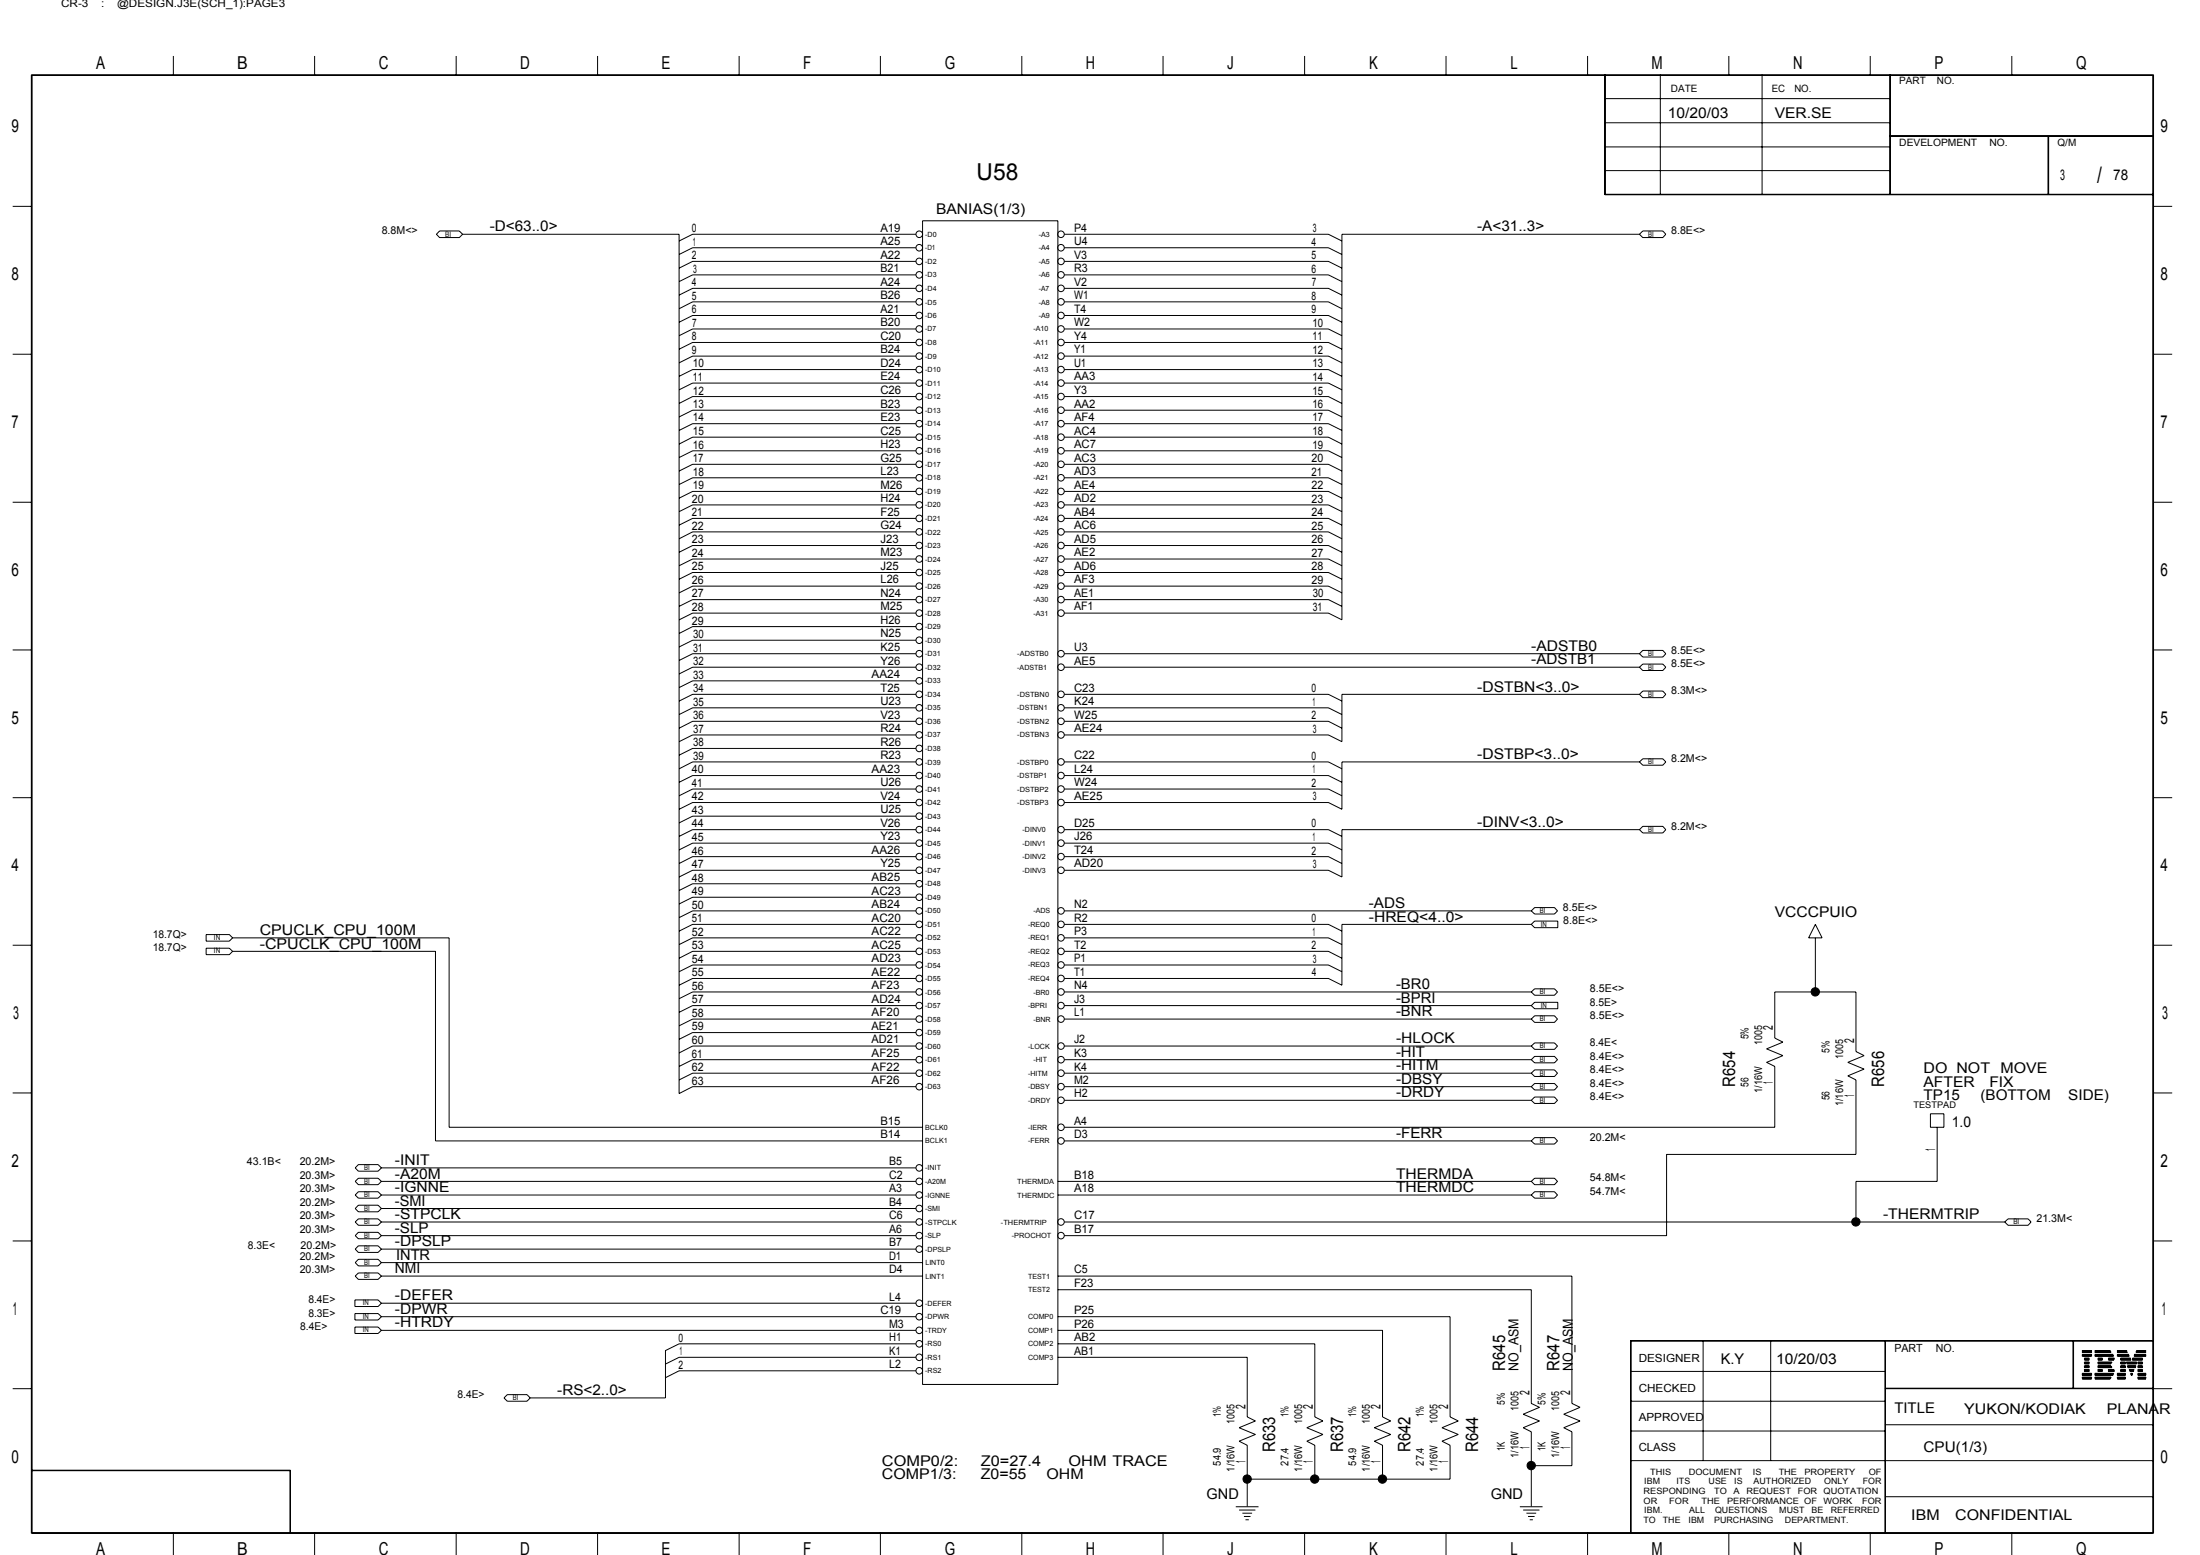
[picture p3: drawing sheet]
<svg xmlns="http://www.w3.org/2000/svg" width="297mm" height="210mm" viewBox="0 0 297 210" stroke-linecap="round" stroke-linejoin="round" font-family="sans-serif">
<g fill="none" stroke="#000" stroke-width=".14">
<path d="M4.2 10.1h286.6v196.9h-286.6zM4.3 10.2h286.4v196.7h-286.4zM23.4 7.6v2.5M42.5 7.6v2.5M61.6 7.6v2.5M80.7 7.6v2.5M99.8 7.6v2.5M118.9 7.6v2.5M138 7.6v2.5M157 7.6v2.5M176.1 7.6v2.5M195.2 7.6v2.5"/>
<path d="M214.4 7.6v2.5M216.7 10.1v16.2h74.1M216.7 19.8h38.5M216.7 16.6h38.5M216.7 13.3h38.5M216.7 10.1v16.2M224.2 10.1v16.2M233.4 7.6v2.5M237.9 10.1v16.2M252.5 7.6v2.5M255.2 10.1v16.2M255.2 18.4h35.6"/>
<path d="M255.2 18.3h35.6M271.6 7.6v2.5M276.5 18.4v7.9M276.6 18.4v7.9M1.7 27.9h2.5M59.3 31.2h2.7l.5 .4-.5 .5h-2.7l-.4-.5zM62.5 31.6h29.2v116l1.8-.9h30.2M123.7 38.9h-30.2l-1.8 .9M123.7 37.1h-30.2l-1.8 .9M123.7 35.3h-30.2l-1.8 .9M123.7 33.4h-30.2l-1.8 1M123.7 31.6h-30.2l-1.8 .9"/>
<path d="M124.6 29.8h18.2v157.1h-18.2zM143.7 38.9h35.7l1.8 .9M143.7 37.1h35.7l1.8 .9M143.7 35.3h35.7l1.8 .9M143.7 33.4h35.7l1.8 1M143.7 31.6h35.7l1.8 .9M216.7 26.2h74.1M216.7 23h38.5M221.4 31.6h-40.2v52.1l-1.8-.9h-35.7M221.8 31.2h2.7l.4 .4-.4 .5h-2.7l-.4-.5zM290.8 27.9h2.5M1.7 47.8h2.5"/>
<path d="M123.7 55.4h-30.2l-1.8 .9M123.7 53.5h-30.2l-1.8 1M123.7 51.7h-30.2l-1.8 .9M123.7 49.9h-30.2l-1.8 .9M123.7 48.1h-30.2l-1.8 .9M123.7 46.2h-30.2l-1.8 .9M123.7 42.6h-30.2l-1.8 .9M123.7 44.4h-30.2l-1.8 .9M123.7 40.7h-30.2l-1.8 1M123.7 59h-30.2l-1.8 .9M123.7 57.2h-30.2l-1.8 .9M143.7 55.4h35.7l1.8 .9"/>
<path d="M143.7 53.5h35.7l1.8 1M143.7 51.7h35.7l1.8 .9M143.7 49.9h35.7l1.8 .9M143.7 48.1h35.7l1.8 .9M143.7 46.2h35.7l1.8 .9M143.7 42.6h35.7l1.8 .9M143.7 44.4h35.7l1.8 .9M143.7 40.7h35.7l1.8 1M143.7 59h35.7l1.8 .9M143.7 57.2h35.7l1.8 .9M290.8 47.8h2.5M1.7 67.8h2.5"/>
<path d="M123.7 79.1h-30.2l-1.8 .9M123.7 77.3h-30.2l-1.8 .9M123.7 75.5h-30.2l-1.8 .9M123.7 73.6h-30.2l-1.8 .9M123.7 71.8h-30.2l-1.8 .9M123.7 70h-30.2l-1.8 .9M123.7 68.2h-30.2l-1.8 .9M123.7 66.3h-30.2l-1.8 .9M123.7 64.5h-30.2l-1.8 .9M123.7 62.7h-30.2l-1.8 .9M123.7 60.9h-30.2l-1.8 .9M143.7 79.1h35.7l1.8 .9"/>
<path d="M143.7 77.3h35.7l1.8 .9M143.7 75.5h35.7l1.8 .9M143.7 73.6h35.7l1.8 .9M143.7 71.8h35.7l1.8 .9M143.7 70h35.7l1.8 .9M143.7 68.2h35.7l1.8 .9M143.7 66.3h35.7l1.8 .9M143.7 64.5h35.7l1.8 .9M143.7 62.7h35.7l1.8 .9M143.7 60.9h35.7l1.8 .9M290.8 67.8h2.5M1.7 87.7h2.5"/>
<path d="M123.7 99.2h-30.2l-1.8 .9M123.7 97.4h-30.2l-1.8 .9M123.7 95.5h-30.2l-1.8 1M123.7 93.7h-30.2l-1.8 .9M123.7 90.1h-30.2l-1.8 .9M123.7 88.2h-30.2l-1.8 1M123.7 82.8h-30.2l-1.8 .9M123.7 80.9h-30.2l-1.8 1M123.7 91.9h-30.2l-1.8 .9M123.7 86.4h-30.2l-1.8 .9M123.7 84.6h-30.2l-1.8 .9M143.7 97.4h35.7l1.8 .9"/>
<path d="M143.7 95.5h35.7l1.8 1M143.7 93.7h35.7l1.8 .9M143.7 90.1h77.7M143.7 88.2h77.7M143.7 80.9h35.7l1.8 1M221.4 93.7h-40.2v6.4l-1.8-.9h-35.7M221.4 90.1l.4-.5h2.7l.4 .5-.4 .4h-2.7zM221.8 93.3h2.7l.4 .4-.4 .5h-2.7l-.4-.5zM221.8 87.8h2.7l.4 .4-.4 .5h-2.7l-.4-.5zM290.8 87.7h2.5M1.7 107.7h2.5M123.7 117.5h-30.2l-1.8 .9"/>
<path d="M123.7 115.6h-30.2l-1.8 1M123.7 113.8h-30.2l-1.8 .9M123.7 112h-30.2l-1.8 .9M123.7 108.3h-30.2l-1.8 .9M123.7 106.5h-30.2l-1.8 .9M123.7 104.7h-30.2l-1.8 .9M123.7 102.8h-30.2l-1.8 1M123.7 119.3h-30.2l-1.8 .9M123.7 110.2h-30.2l-1.8 .9M123.7 101h-30.2l-1.8 .9M143.7 115.6h35.7l1.8 1M143.7 113.8h35.7l1.8 .9"/>
<path d="M143.7 112h35.7l1.8 .9M143.7 106.5h35.7l1.8 .9M143.7 104.7h35.7l1.8 .9M143.7 102.8h35.7l1.8 1M221.4 112h-40.2v6.4l-1.8-.9h-35.7M221.4 102.8h-40.2v6.4l-1.8-.9h-35.7M221.4 102.8l.4-.4h2.7l.4 .4-.4 .5h-2.7zM221.8 111.5h2.7l.4 .5-.4 .4h-2.7l-.4-.4zM290.8 107.7h2.5M1.7 127.6h2.5M27.8 126.2h3.2l.4 .4-.4 .4h-3.2zM27.8 128h3.2l.4 .4-.4 .5h-3.2z"/>
<path d="M31.4 128.4h27.4v25.6h65.8M31.4 126.6h29.2v25.6h64M123.7 137.6h-30.2l-1.8 .9M123.7 135.7h-30.2l-1.8 1M123.7 133.9h-30.2l-1.8 .9M123.7 132.1h-30.2l-1.8 .9M123.7 130.3h-30.2l-1.8 .9M123.7 128.4h-30.2l-1.8 .9M123.7 126.6h-30.2l-1.8 .9M123.7 124.8h-30.2l-1.8 .9M123.7 123h-30.2l-1.8 .9M123.7 139.4h-30.2l-1.8 .9"/>
<path d="M123.7 121.1h-30.2l-1.8 .9M143.7 137.6h63.1M143.7 135.7h63.1M143.7 133.9h63.1M143.7 130.3h35.7l1.8 .9M143.7 128.4h35.7l1.8 .9M143.7 126.6h35.7l1.8 .9M143.7 124.8h35.7l1.8 .9M143.7 123h63.1M206.8 124.8h-25.6v8.2l-1.8-.9h-35.7M206.8 133.9l.4-.4h2.7l.4 .4-.4 .4h-2.7zM206.8 137.6l.4-.5h2.7l.4 .5-.4 .4h-2.7z"/>
<path d="M206.8 135.7l.4-.4h3.1v.9h-3.1zM206.8 124.8l.4-.5h3.1v.9h-3.1zM206.8 123l.4-.5h2.7l.4 .5-.4 .4h-2.7zM245.1 124.8l.9 1.8h-1.8zM245.1 126.6v7.3M290.8 127.6h2.5M1.7 147.5h2.5M48.4 159h2.7l.4 .5-.4 .4h-2.7l-.4-.4zM48.4 157.2h2.7l.4 .4-.4 .5h-2.7l-.4-.5zM51.5 159.5h72.2M51.5 157.6h72.2M123.7 144.9h-30.2l-1.8 .9"/>
<path d="M123.7 143h-30.2l-1.8 1M123.7 141.2h-30.2l-1.8 .9M142.8 159.5h64M143.7 144.9h63.1M143.7 143h63.1M143.7 141.2h63.1M143.7 152.2h95.9v-8.2l-1.1-.6 2.2-.9-2.2-.9 2.2-.9-1.1-.6v-6.2h11v8l1.1 .6-2.2 .9 2.2 .9-2.2 .9 1.1 .6v10h-25.6v11h-81.3M143.7 154h63.1M143.7 148.5h63.1M143.7 146.7h63.1M206.8 141.2l.4-.4h2.7l.4 .4-.4 .4h-2.7zM206.8 146.7l.4-.4h2.7l.4 .4-.4 .4h-2.7z"/>
<path d="M206.8 148.5l.4-.4h2.7l.4 .4-.4 .4h-2.7zM206.8 154l.4-.4h2.7l.4 .4-.4 .4h-2.7zM206.8 159.5l.4-.5h2.7l.4 .5-.4 .4h-2.7zM206.8 143l.4-.4h2.7l.4 .4-.4 .5h-2.7zM206.8 144.9l.4-.5h2.7l.4 .5-.4 .4h-2.7zM260.6 150.3h1.9v1.9h-1.9zM261.6 152.2v7.3h-11v5.5M290.8 147.5h2.5M1.7 167.5h2.5M47.9 175.5h3.2l.4 .4-.4 .5h-3.2zM47.9 177.3h3.2l.4 .4-.4 .5h-3.2zM47.9 179.1h3.2l.4 .5-.4 .4h-3.2z"/>
<path d="M48 165l.4-.5h2.7l.4 .5-.4 .4h-2.7zM48.4 168.2h2.7l.4 .4-.4 .5h-2.7l-.4-.5zM48.4 160.9h2.7l.4 .4-.4 .4h-2.7l-.4-.4zM48.4 162.7h2.7l.4 .4-.4 .5h-2.7l-.4-.5zM48.4 166.3h2.7l.4 .5-.4 .4h-2.7l-.4-.4zM48.4 171.8h2.7l.4 .5-.4 .4h-2.7l-.4-.4zM48.4 170h2.7l.4 .4-.4 .5h-2.7l-.4-.5zM51.5 179.6h72.2M51.5 177.7h72.2M51.5 172.3h73.1M51.5 166.8h72.2M51.5 165h72.2"/>
<path d="M51.5 161.3h72.2M51.5 175.9h72.2M51.5 170.4h73.1M51.5 168.6h72.2M51.5 163.1h72.2M142.8 179.6h43.9v11.7l1.1 .5-2.2 .9 2.2 .9-2.2 .9 1.1 .6v4.6M142.8 177.7h53v13.6l1.1 .5-2.2 .9 2.2 .9-2.2 .9 1.1 .6v4.6h-27.4M142.8 174.1h64v15.3l1.1 .6-2.2 .9 2.2 .9-2.2 .9 1.1 .6v10M142.8 172.3h69.4v17.1l1.1 .6-2.2 .9 2.2 .9-2.2 .9 1.1 .6v4.5h-5.4M142.8 161.3h64M143.7 165h127M206.8 161.3l.4-.4h2.7l.4 .4-.4 .4h-2.7z"/>
<path d="M270.7 165l.4-.5h2.7l.4 .5-.4 .4h-2.7zM290.8 167.5h2.5M1.7 187.5h2.5M4.2 198.5h35v8.4M4.2 198.5h35M39.2 198.5v8.4M68.5 188.3h2.7l.4 .4-.4 .4h-2.7l-.5-.4zM123.7 183.2h-32l-1.9 .9M123.7 181.4h-32l-1.9 .9v6.4h-18.2M123.7 185h-32l-1.9 1M142.8 183.2h25.6v8.1l1.1 .5-2.2 .9 2.2 .9-2.2 .9 1.1 .6v8.2M142.8 181.4h34.7v9.9l1.1 .5-2.2 .9 2.2 .9-2.2 .9 1.1 .6v4.6"/>
<path d="M220.2 189.1h34.3M220.2 185.1h34.3M220.2 181h70.6M220.2 197.2h70.6M220.2 193.2h34.3M220.2 181v25.9M230 181v16.2M239.1 181v16.2M254.5 181v25.9M254.5 192.3h36.3M254.5 187.4h36.3M254.5 187.5h38.8"/>
<path d="M254.6 181v25.9M279.9 181v6.5M280 181v6.5M281.1 182.3l1.3 .1zM281.1 182.4l1.3 .1zM281.1 182.5l1.3 .1zM281.1 182.8l1.3 .1zM281.1 182.9l1.3 .1zM281.1 183l1.3 .1zM281.1 185.4h1.3zM281.1 185.5h1.3v.1h-1.3zM281.1 185.9h1.3v.1h-1.3z"/>
<path d="M281.1 186.1h1.3zM281.1 185.6h1.3M281.1 186h1.3M281.4 183.3l.7 .1zM281.4 183.5h.7zM281.4 183.6h.7zM281.4 183.9h.7zM281.4 184h.7zM281.4 184.1h.7zM281.4 184.4h.7zM281.4 184.5h.7zM281.4 184.6h.7z"/>
<path d="M281.4 184.9h.7zM281.4 185h.7zM281.4 185.1h.7zM282.8 182.3l2.1 .1zM282.8 186.1h2.1zM282.8 182.4l2.2 .1zM282.8 182.5l2.2 .1zM282.8 182.8l2.5 .1zM282.8 182.9l2.5 .1zM282.8 183l2.6 .1zM282.8 185.4h2.6zM282.8 185.6h2.5v-.1h-2.5v.1h2.5"/>
<path d="M282.8 185.9h2.2v.1h-2.2zM283.2 184.1h1.8zM283.2 184.4h1.8zM283.2 183.9h2zM283.2 184.6h2zM283.2 183.3l.7 .1zM283.2 183.5h.7zM283.2 183.6h.7zM283.2 184h1.9zM283.2 184.5h1.9zM283.2 184.9h.7zM283.2 185h.7z"/>
<path d="M283.2 185.1h.7zM284.7 183.3l.8 .1zM284.7 183.5h.8zM284.7 185h.8zM284.7 185.1h.8zM284.7 183.6h.7zM284.7 184.9h.7zM285 186h-2.2M285.9 185.4h1.1zM285.9 185.5h1.1v.1h-1.1zM285.9 185.9h1.1v.1h-1.1zM285.9 186.1h1.1z"/>
<path d="M285.9 182.3l1.3 .1zM285.9 182.4l1.3 .1zM285.9 182.5l1.3 .1zM285.9 182.8l1.5 .1zM285.9 182.9l1.5 .1zM285.9 183l1.6 .1zM285.9 185.6h1.1M285.9 186h1.1M286.3 183.9h.7zM286.3 184h.7zM286.3 184.1h.7zM286.3 184.4h.7z"/>
<path d="M286.3 184.5h.7zM286.3 184.6h.7zM286.3 184.9h.7zM286.3 185h.7zM286.3 185.1h.7zM286.3 183.6h1.4zM286.3 183.3l1.4 .1zM286.3 183.5h1.4zM287.1 183.9h1.4zM287.1 184h1.4zM287.2 184.1h1.3zM287.2 184.4h1.2z"/>
<path d="M287.3 184.5h1zM287.3 184.6h1zM287.5 184.9h.6zM287.5 185h.6zM287.6 185.1h.5zM287.7 185.4h.2zM287.7 185.5h.2v.1h-.2zM287.7 185.6h.2M287.9 183.6h1.4zM287.9 183.3l1.4 .1zM287.9 183.5h1.4zM288.1 183l1.6 .1z"/>
<path d="M288.2 182.8l1.5 .1zM288.2 182.9l1.5 .1zM288.4 182.4l1.3 .1zM288.4 182.5l1.3 .1zM288.5 182.3l1.2 .1zM288.6 185.4h1.1zM288.6 185.5h1.1v.1h-1.1zM288.6 185.9h1.1v.1h-1.1zM288.6 186.1h1.1zM288.6 183.9h.7zM288.6 184h.7zM288.6 184.1h.7z"/>
<path d="M288.6 184.4h.7zM288.6 184.5h.7zM288.6 184.6h.7zM288.6 184.9h.7zM288.6 185h.7zM288.6 185.1h.7zM288.6 185.6h1.1M288.6 186h1.1M290.8 181h-70.6v25.9M23.4 206.9v3M42.5 206.9v3M61.6 206.9v3"/>
<path d="M80.7 206.9v3M99.8 206.9v3M118.9 206.9v3M138 206.9v3M157 206.9v3M166.9 203.4h3M167.3 203.8h2.2M167.7 204.3h1.4M168 204.7h.8M168.2 205.1h.4M176.1 206.9v3M195.2 206.9v3"/>
<path d="M205.2 203.4h3.1M205.7 203.8h2.2M206.1 204.3h1.3M206.3 204.7h.9M206.5 205.1h.5M214.4 206.9v3M233.4 206.9v3M252.5 206.9v3M254.5 202h36.3M271.6 206.9v3"/>
<circle cx="124.1" cy="31.6" r=".45"/>
<circle cx="124.1" cy="37.1" r=".45"/>
<circle cx="124.1" cy="38.9" r=".45"/>
<circle cx="124.1" cy="35.3" r=".45"/>
<circle cx="124.1" cy="33.4" r=".45"/>
<circle cx="143.3" cy="31.6" r=".45"/>
<circle cx="143.3" cy="37.1" r=".45"/>
<circle cx="143.3" cy="35.3" r=".45"/>
<circle cx="143.3" cy="38.9" r=".45"/>
<circle cx="143.3" cy="33.4" r=".45"/>
<circle cx="124.1" cy="48.1" r=".45"/>
<circle cx="124.1" cy="57.2" r=".45"/>
<circle cx="124.1" cy="40.7" r=".45"/>
<circle cx="124.1" cy="42.6" r=".45"/>
<circle cx="124.1" cy="46.2" r=".45"/>
<circle cx="124.1" cy="53.5" r=".45"/>
<circle cx="124.1" cy="55.4" r=".45"/>
<circle cx="124.1" cy="44.4" r=".45"/>
<circle cx="124.1" cy="59" r=".45"/>
<circle cx="124.1" cy="51.7" r=".45"/>
<circle cx="124.1" cy="49.9" r=".45"/>
<circle cx="143.3" cy="48.1" r=".45"/>
<circle cx="143.3" cy="57.2" r=".45"/>
<circle cx="143.3" cy="40.7" r=".45"/>
<circle cx="143.3" cy="42.6" r=".45"/>
<circle cx="143.3" cy="46.2" r=".45"/>
<circle cx="143.3" cy="53.5" r=".45"/>
<circle cx="143.3" cy="55.4" r=".45"/>
<circle cx="143.3" cy="44.4" r=".45"/>
<circle cx="143.3" cy="59" r=".45"/>
<circle cx="143.3" cy="51.7" r=".45"/>
<circle cx="143.3" cy="49.9" r=".45"/>
<circle cx="124.1" cy="75.5" r=".45"/>
<circle cx="124.1" cy="77.3" r=".45"/>
<circle cx="124.1" cy="68.2" r=".45"/>
<circle cx="124.1" cy="62.7" r=".45"/>
<circle cx="124.1" cy="66.3" r=".45"/>
<circle cx="124.1" cy="64.5" r=".45"/>
<circle cx="124.1" cy="73.6" r=".45"/>
<circle cx="124.1" cy="71.8" r=".45"/>
<circle cx="124.1" cy="79.1" r=".45"/>
<circle cx="124.1" cy="70" r=".45"/>
<circle cx="124.1" cy="60.9" r=".45"/>
<circle cx="143.3" cy="75.5" r=".45"/>
<circle cx="143.3" cy="68.2" r=".45"/>
<circle cx="143.3" cy="77.3" r=".45"/>
<circle cx="143.3" cy="62.7" r=".45"/>
<circle cx="143.3" cy="66.3" r=".45"/>
<circle cx="143.3" cy="64.5" r=".45"/>
<circle cx="143.3" cy="73.6" r=".45"/>
<circle cx="143.3" cy="71.8" r=".45"/>
<circle cx="143.3" cy="70" r=".45"/>
<circle cx="143.3" cy="79.1" r=".45"/>
<circle cx="143.3" cy="60.9" r=".45"/>
<circle cx="124.1" cy="99.2" r=".45"/>
<circle cx="124.1" cy="97.4" r=".45"/>
<circle cx="124.1" cy="95.5" r=".45"/>
<circle cx="124.1" cy="84.6" r=".45"/>
<circle cx="124.1" cy="86.4" r=".45"/>
<circle cx="124.1" cy="90.1" r=".45"/>
<circle cx="124.1" cy="80.9" r=".45"/>
<circle cx="124.1" cy="82.8" r=".45"/>
<circle cx="124.1" cy="93.7" r=".45"/>
<circle cx="124.1" cy="91.9" r=".45"/>
<circle cx="124.1" cy="88.2" r=".45"/>
<circle cx="143.3" cy="95.5" r=".45"/>
<circle cx="143.3" cy="99.2" r=".45"/>
<circle cx="143.3" cy="97.4" r=".45"/>
<circle cx="143.3" cy="90.1" r=".45"/>
<circle cx="143.3" cy="80.9" r=".45"/>
<circle cx="143.3" cy="82.8" r=".45"/>
<circle cx="143.3" cy="93.7" r=".45"/>
<circle cx="143.3" cy="88.2" r=".45"/>
<circle cx="124.1" cy="115.6" r=".45"/>
<circle cx="124.1" cy="113.8" r=".45"/>
<circle cx="124.1" cy="119.3" r=".45"/>
<circle cx="124.1" cy="117.5" r=".45"/>
<circle cx="124.1" cy="101" r=".45"/>
<circle cx="124.1" cy="110.2" r=".45"/>
<circle cx="124.1" cy="108.3" r=".45"/>
<circle cx="124.1" cy="112" r=".45"/>
<circle cx="124.1" cy="102.8" r=".45"/>
<circle cx="124.1" cy="104.7" r=".45"/>
<circle cx="124.1" cy="106.5" r=".45"/>
<circle cx="143.3" cy="113.8" r=".45"/>
<circle cx="143.3" cy="115.6" r=".45"/>
<circle cx="143.3" cy="117.5" r=".45"/>
<circle cx="143.3" cy="108.3" r=".45"/>
<circle cx="143.3" cy="112" r=".45"/>
<circle cx="143.3" cy="104.7" r=".45"/>
<circle cx="143.3" cy="102.8" r=".45"/>
<circle cx="143.3" cy="106.5" r=".45"/>
<circle cx="124.1" cy="137.6" r=".45"/>
<circle cx="124.1" cy="135.7" r=".45"/>
<circle cx="124.1" cy="133.9" r=".45"/>
<circle cx="124.1" cy="130.3" r=".45"/>
<circle cx="124.1" cy="128.4" r=".45"/>
<circle cx="124.1" cy="132.1" r=".45"/>
<circle cx="124.1" cy="123" r=".45"/>
<circle cx="124.1" cy="139.4" r=".45"/>
<circle cx="124.1" cy="121.1" r=".45"/>
<circle cx="124.1" cy="126.6" r=".45"/>
<circle cx="124.1" cy="124.8" r=".45"/>
<circle cx="143.3" cy="135.7" r=".45"/>
<circle cx="143.3" cy="137.6" r=".45"/>
<circle cx="143.3" cy="133.9" r=".45"/>
<circle cx="143.3" cy="132.1" r=".45"/>
<circle cx="143.3" cy="128.4" r=".45"/>
<circle cx="143.3" cy="130.3" r=".45"/>
<circle cx="143.3" cy="123" r=".45"/>
<circle cx="143.3" cy="126.6" r=".45"/>
<circle cx="143.3" cy="124.8" r=".45"/>
<circle cx="124.1" cy="157.6" r=".45"/>
<circle cx="124.1" cy="146.7" r=".45"/>
<circle cx="124.1" cy="159.5" r=".45"/>
<circle cx="124.1" cy="141.2" r=".45"/>
<circle cx="124.1" cy="143" r=".45"/>
<circle cx="124.1" cy="144.9" r=".45"/>
<circle cx="143.3" cy="152.2" r=".45"/>
<circle cx="143.3" cy="154" r=".45"/>
<circle cx="143.3" cy="148.5" r=".45"/>
<circle cx="143.3" cy="146.7" r=".45"/>
<circle cx="143.3" cy="143" r=".45"/>
<circle cx="143.3" cy="141.2" r=".45"/>
<circle cx="143.3" cy="144.9" r=".45"/>
<circle cx="124.1" cy="175.9" r=".45"/>
<circle cx="124.1" cy="168.6" r=".45"/>
<circle cx="124.1" cy="166.8" r=".45"/>
<circle cx="124.1" cy="164.9" r=".45"/>
<circle cx="124.1" cy="161.3" r=".45"/>
<circle cx="124.1" cy="177.7" r=".45"/>
<circle cx="124.1" cy="179.6" r=".45"/>
<circle cx="124.1" cy="163.1" r=".45"/>
<circle cx="143.3" cy="166.8" r=".45"/>
<circle cx="143.3" cy="164.9" r=".45"/>
<circle cx="124.1" cy="183.2" r=".45"/>
<circle cx="124.1" cy="181.4" r=".45"/>
<circle cx="124.1" cy="185" r=".45"/>
</g>
<g fill="#000" stroke="#000" stroke-width=".14">
<circle cx="245.1" cy="133.9" r=".57"/>
<circle cx="250.6" cy="164.9" r=".57"/>
<circle cx="168.4" cy="199.7" r=".57"/>
<circle cx="177.5" cy="199.7" r=".57"/>
<circle cx="186.6" cy="199.7" r=".57"/>
<circle cx="206.7" cy="197.8" r=".57"/>
</g>
<g font-size="3.1">
<text x="131.9" y="24.3">U58</text>
<text x="283.2" y="24.6">/</text>
</g>
<g font-size="2.4">
<text x="13" y="9.4">A</text>
<text x="32" y="9.4">B</text>
<text x="51.2" y="9.4">C</text>
<text x="70.2" y="9.4">D</text>
<text x="89.3" y="9.4">E</text>
<text x="108.4" y="9.4">F</text>
<text x="127.5" y="9.4">G</text>
<text x="146.6" y="9.4">H</text>
<text x="165.7" y="9.4">J</text>
<text x="184.8" y="9.4">K</text>
<text x="203.9" y="9.4">L</text>
<text x="223" y="9.4">M</text>
<text x="242.1" y="9.4">N</text>
<text x="261.2" y="9.4">P</text>
<text x="280.3" y="9.4">Q</text>
<text x="1.5" y="17.9">9</text>
<text x="291.7" y="17.9">9</text>
<text x="1.5" y="37.8">8</text>
<text x="291.7" y="37.8">8</text>
<text x="1.6" y="57.8">7</text>
<text x="291.7" y="57.8">7</text>
<text x="1.5" y="77.7">6</text>
<text x="291.7" y="77.7">6</text>
<text x="1.5" y="97.7">5</text>
<text x="291.7" y="97.7">5</text>
<text x="1.5" y="117.6">4</text>
<text x="291.7" y="117.6">4</text>
<text x="1.8" y="137.5">3</text>
<text x="291.9" y="137.5">3</text>
<text x="1.5" y="157.5">2</text>
<text x="291.7" y="157.5">2</text>
<text x="1.8" y="177.5">1</text>
<text x="291.9" y="177.5">1</text>
<text x="1.5" y="197.4">0</text>
<text x="291.7" y="197.4">0</text>
<text x="13" y="209.9">A</text>
<text x="32" y="209.9">B</text>
<text x="51.2" y="209.9">C</text>
<text x="70.2" y="209.9">D</text>
<text x="89.3" y="209.9">E</text>
<text x="108.4" y="209.9">F</text>
<text x="127.5" y="209.9">G</text>
<text x="146.6" y="209.9">H</text>
<text x="165.7" y="209.9">J</text>
<text x="184.8" y="209.9">K</text>
<text x="203.9" y="209.9">L</text>
<text x="223" y="209.9">M</text>
<text x="242.1" y="209.9">N</text>
<text x="261.2" y="209.9">P</text>
<text x="280.3" y="209.9">Q</text>
</g>
<g font-size="2.3">
<text x="234.3" y="146.7" transform="rotate(-90 234.3 146.7)">R654</text>
<text x="254.4" y="146.7" transform="rotate(-90 254.4 146.7)">R656</text>
<text x="203.2" y="185" transform="rotate(-90 203.2 185)">R645</text>
<text x="210.6" y="185" transform="rotate(-90 210.6 185)">R647</text>
<text x="172.2" y="196" transform="rotate(-90 172.2 196)">R633</text>
<text x="181.3" y="196" transform="rotate(-90 181.3 196)">R637</text>
<text x="190.5" y="196" transform="rotate(-90 190.5 196)">R642</text>
<text x="199.6" y="196" transform="rotate(-90 199.6 196)">R644</text>
</g>
<g font-size="2">
<text x="225.2" y="15.9">10/20/03</text>
<text x="239.6" y="15.9">VER.SE</text>
<text x="126.4" y="28.9">BANIAS(1/3)</text>
<text x="278.2" y="24.3">3</text>
<text x="285.3" y="24.3">78</text>
<text x="66.1" y="31.2">-D&lt;63..0&gt;</text>
<text x="199.5" y="31.2">-A&lt;31..3&gt;</text>
<text x="206.8" y="87.9">-ADSTB0</text>
<text x="206.8" y="89.7">-ADSTB1</text>
<text x="199.5" y="93.3">-DSTBN&lt;3..0&gt;</text>
<text x="199.5" y="102.5">-DSTBP&lt;3..0&gt;</text>
<text x="199.5" y="111.6">-DINV&lt;3..0&gt;</text>
<text x="184.8" y="122.6">-ADS</text>
<text x="184.8" y="124.4">-HREQ&lt;4..0&gt;</text>
<text x="239.6" y="123.8">VCCCPUIO</text>
<text x="35.1" y="126.2">CPUCLK_CPU_100M</text>
<text x="35.1" y="128">-CPUCLK_CPU_100M</text>
<text x="188.5" y="135.3">-BPRI</text>
<text x="188.5" y="133.5">-BR0</text>
<text x="188.5" y="137.2">-BNR</text>
<text x="188.5" y="140.8">-HLOCK</text>
<text x="188.5" y="142.7">-HIT</text>
<text x="188.5" y="144.5">-HITM</text>
<text x="188.5" y="146.3">-DBSY</text>
<text x="188.5" y="148.1">-DRDY</text>
<text x="259.7" y="146.7">AFTER</text>
<text x="259.7" y="144.8">DO NOT MOVE</text>
<text x="259.7" y="148.5">TP15</text>
<text x="267.4" y="148.5">(BOTTOM</text>
<text x="268.6" y="146.7">FIX</text>
<text x="279.2" y="148.5">SIDE)</text>
<text x="188.5" y="153.6">-FERR</text>
<text x="263.5" y="152.1">1.0</text>
<text x="53.3" y="160.9">-IGNNE</text>
<text x="53.3" y="157.3">-INIT</text>
<text x="53.3" y="159.1">-A20M</text>
<text x="188.5" y="159.1">THERMDA</text>
<text x="188.5" y="160.9">THERMDC</text>
<text x="53.3" y="166.4">-SLP</text>
<text x="53.3" y="162.8">-SMI</text>
<text x="53.3" y="164.6">-STPCLK</text>
<text x="254.3" y="164.6">-THERMTRIP</text>
<text x="53.3" y="171.9">NMI</text>
<text x="53.3" y="168.2">-DPSLP</text>
<text x="53.5" y="170.1">INTR</text>
<text x="53.3" y="179.2">-HTRDY</text>
<text x="53.3" y="177.4">-DPWR</text>
<text x="53.3" y="175.5">-DEFER</text>
<text x="232.3" y="184.1">K.Y</text>
<text x="239.8" y="184.1">10/20/03</text>
<text x="75.2" y="188.3">-RS&lt;2..0&gt;</text>
<text x="255.8" y="190.8">TITLE</text>
<text x="265.2" y="190.9">YUKON/KODIAK</text>
<text x="284.5" y="190.9">PLANAR</text>
<text x="119.1" y="197.8">COMP0/2:</text>
<text x="132.4" y="197.8">Z0=27.4</text>
<text x="144.3" y="197.8">OHM TRACE</text>
<text x="259.7" y="196">CPU(1/3)</text>
<text x="119.1" y="199.6">COMP1/3:</text>
<text x="132.4" y="199.6">Z0=55</text>
<text x="141.3" y="199.6">OHM</text>
<text x="162.9" y="202.4">GND</text>
<text x="201.3" y="202.4">GND</text>
<text x="258.1" y="205.1">IBM</text>
<text x="264" y="205.1">CONFIDENTIAL</text>
</g>
<g font-size="1.9">
<text x="205" y="185" transform="rotate(-90 205 185)">NO_ASM</text>
<text x="212.3" y="185" transform="rotate(-90 212.3 185)">NO_ASM</text>
</g>
<g font-size="1.8">
<text x="239.4" y="139" transform="rotate(-90 239.4 139)">2</text>
<text x="250.3" y="140.8" transform="rotate(-90 250.3 140.8)">2</text>
<text x="239.4" y="146.3" transform="rotate(-90 239.4 146.3)">1</text>
<text x="250.3" y="148.1" transform="rotate(-90 250.3 148.1)">1</text>
<text x="261.3" y="155.4" transform="rotate(-90 261.3 155.4)">1</text>
<text x="168.1" y="190.2" transform="rotate(-90 168.1 190.2)">2</text>
<text x="177.3" y="190.2" transform="rotate(-90 177.3 190.2)">2</text>
<text x="186.4" y="190.2" transform="rotate(-90 186.4 190.2)">2</text>
<text x="195.5" y="190.2" transform="rotate(-90 195.5 190.2)">2</text>
<text x="206.5" y="188.3" transform="rotate(-90 206.5 188.3)">2</text>
<text x="212" y="188.3" transform="rotate(-90 212 188.3)">2</text>
<text x="168.1" y="197.4" transform="rotate(-90 168.1 197.4)">1</text>
<text x="177.3" y="197.4" transform="rotate(-90 177.3 197.4)">1</text>
<text x="186.4" y="197.4" transform="rotate(-90 186.4 197.4)">1</text>
<text x="195.5" y="197.4" transform="rotate(-90 195.5 197.4)">1</text>
<text x="206.5" y="195.6" transform="rotate(-90 206.5 195.6)">1</text>
<text x="212" y="195.6" transform="rotate(-90 212 195.6)">1</text>
</g>
<g font-size="1.6">
<text x="93.4" y="35">2</text>
<text x="93.4" y="31.3">0</text>
<text x="93.6" y="33.1">1</text>
<text x="118.9" y="33.1">A25</text>
<text x="118.9" y="34.9">A22</text>
<text x="118.9" y="31.3">A19</text>
<text x="145" y="34.9">V3</text>
<text x="145" y="33.1">U4</text>
<text x="145" y="31.3">P4</text>
<text x="177.1" y="35">5</text>
<text x="177.1" y="33.1">4</text>
<text x="177.2" y="31.3">3</text>
<text x="93.4" y="40.5">5</text>
<text x="93.4" y="38.6">4</text>
<text x="93.6" y="36.8">3</text>
<text x="118.9" y="40.4">B26</text>
<text x="118.9" y="36.7">B21</text>
<text x="118.9" y="38.6">A24</text>
<text x="145" y="40.4">W1</text>
<text x="145" y="38.6">V2</text>
<text x="145" y="36.7">R3</text>
<text x="177.1" y="40.5">8</text>
<text x="177.1" y="36.8">6</text>
<text x="177.1" y="38.6">7</text>
<text x="93.4" y="46">8</text>
<text x="93.4" y="47.8">9</text>
<text x="93.4" y="42.3">6</text>
<text x="93.4" y="44.1">7</text>
<text x="118.9" y="45.9">C20</text>
<text x="118.9" y="47.7">B24</text>
<text x="118.9" y="44">B20</text>
<text x="118.9" y="42.2">A21</text>
<text x="145" y="45.9">Y4</text>
<text x="145" y="47.7">Y1</text>
<text x="145" y="44">W2</text>
<text x="145" y="42.2">T4</text>
<text x="177.1" y="42.3">9</text>
<text x="177.2" y="44.1">10</text>
<text x="177.2" y="46">11</text>
<text x="177.2" y="47.8">12</text>
<text x="93.6" y="53.3">12</text>
<text x="93.6" y="49.6">10</text>
<text x="93.6" y="51.4">11</text>
<text x="118.9" y="51.4">E24</text>
<text x="118.9" y="53.2">C26</text>
<text x="118.9" y="49.5">D24</text>
<text x="145" y="53.2">Y3</text>
<text x="145" y="49.5">U1</text>
<text x="145" y="51.4">AA3</text>
<text x="177.2" y="53.3">15</text>
<text x="177.2" y="51.4">14</text>
<text x="177.2" y="49.6">13</text>
<text x="93.6" y="55.1">13</text>
<text x="93.6" y="58.7">15</text>
<text x="93.6" y="56.9">14</text>
<text x="118.9" y="56.8">E23</text>
<text x="118.9" y="58.7">C25</text>
<text x="118.9" y="55">B23</text>
<text x="145" y="56.8">AF4</text>
<text x="145" y="58.7">AC4</text>
<text x="145" y="55">AA2</text>
<text x="177.2" y="58.7">18</text>
<text x="177.2" y="56.9">17</text>
<text x="177.2" y="55.1">16</text>
<text x="93.6" y="64.2">18</text>
<text x="93.6" y="60.6">16</text>
<text x="93.6" y="62.4">17</text>
<text x="118.9" y="66">M26</text>
<text x="118.9" y="62.3">G25</text>
<text x="118.9" y="64.1">L23</text>
<text x="118.9" y="60.5">H23</text>
<text x="145" y="66">AE4</text>
<text x="145" y="64.1">AD3</text>
<text x="145" y="60.5">AC7</text>
<text x="145" y="62.3">AC3</text>
<text x="177.1" y="64.2">21</text>
<text x="177.1" y="62.4">20</text>
<text x="177.2" y="60.6">19</text>
<text x="93.4" y="67.9">20</text>
<text x="93.4" y="69.7">21</text>
<text x="93.4" y="71.5">22</text>
<text x="93.6" y="66">19</text>
<text x="118.9" y="71.4">G24</text>
<text x="118.9" y="69.6">F25</text>
<text x="118.9" y="67.8">H24</text>
<text x="145" y="67.8">AD2</text>
<text x="145" y="71.4">AC6</text>
<text x="145" y="69.6">AB4</text>
<text x="177.1" y="71.5">25</text>
<text x="177.1" y="69.7">24</text>
<text x="177.1" y="67.9">23</text>
<text x="177.1" y="66">22</text>
<text x="93.4" y="75.2">24</text>
<text x="93.4" y="73.3">23</text>
<text x="93.4" y="77">25</text>
<text x="118.9" y="75.1">M23</text>
<text x="118.9" y="76.9">J25</text>
<text x="118.9" y="73.3">J23</text>
<text x="145" y="75.1">AE2</text>
<text x="145" y="76.9">AD6</text>
<text x="145" y="73.3">AD5</text>
<text x="177.1" y="77">28</text>
<text x="177.1" y="75.2">27</text>
<text x="177.1" y="73.3">26</text>
<text x="93.4" y="82.5">28</text>
<text x="93.4" y="78.8">26</text>
<text x="93.4" y="80.6">27</text>
<text x="118.9" y="80.6">N24</text>
<text x="118.9" y="82.4">M25</text>
<text x="118.9" y="78.7">L26</text>
<text x="145" y="78.7">AF3</text>
<text x="145" y="82.4">AF1</text>
<text x="145" y="80.6">AE1</text>
<text x="177.1" y="78.8">29</text>
<text x="177.2" y="80.6">30</text>
<text x="177.2" y="82.5">31</text>
<text x="93.4" y="84.3">29</text>
<text x="93.6" y="86.1">30</text>
<text x="93.6" y="87.9">31</text>
<text x="93.6" y="89.8">32</text>
<text x="118.9" y="89.7">Y26</text>
<text x="118.9" y="86">N25</text>
<text x="118.9" y="87.9">K25</text>
<text x="118.9" y="84.2">H26</text>
<text x="145" y="87.9">U3</text>
<text x="145" y="89.7">AE5</text>
<text x="93.6" y="93.4">34</text>
<text x="93.6" y="91.6">33</text>
<text x="93.6" y="95.3">35</text>
<text x="117.7" y="91.5">AA24</text>
<text x="118.9" y="95.2">U23</text>
<text x="118.9" y="93.4">T25</text>
<text x="145" y="93.4">C23</text>
<text x="145" y="95.2">K24</text>
<text x="177.1" y="93.4">0</text>
<text x="177.2" y="95.2">1</text>
<text x="93.6" y="100.7">38</text>
<text x="93.6" y="97.1">36</text>
<text x="93.6" y="98.9">37</text>
<text x="118.9" y="97">V23</text>
<text x="118.9" y="100.7">R26</text>
<text x="118.9" y="98.8">R24</text>
<text x="145" y="97">W25</text>
<text x="145" y="98.8">AE24</text>
<text x="177.1" y="97.1">2</text>
<text x="177.2" y="98.9">3</text>
<text x="93.4" y="104.4">40</text>
<text x="93.4" y="106.2">41</text>
<text x="93.6" y="102.6">39</text>
<text x="117.7" y="104.3">AA23</text>
<text x="118.9" y="108">V24</text>
<text x="118.9" y="106.2">U26</text>
<text x="118.9" y="102.5">R23</text>
<text x="145" y="102.5">C22</text>
<text x="145" y="106.2">W24</text>
<text x="145" y="108">AE25</text>
<text x="145" y="104.3">L24</text>
<text x="177.1" y="106.2">2</text>
<text x="177.1" y="102.6">0</text>
<text x="177.2" y="104.4">1</text>
<text x="93.4" y="111.7">44</text>
<text x="93.4" y="109.9">43</text>
<text x="93.4" y="113.5">45</text>
<text x="93.4" y="108">42</text>
<text x="118.9" y="113.5">Y23</text>
<text x="118.9" y="111.6">V26</text>
<text x="118.9" y="109.8">U25</text>
<text x="145" y="113.5">J26</text>
<text x="145" y="111.6">D25</text>
<text x="177.1" y="111.7">0</text>
<text x="177.2" y="113.5">1</text>
<text x="177.2" y="108">3</text>
<text x="93.4" y="119">48</text>
<text x="93.4" y="115.4">46</text>
<text x="93.4" y="117.2">47</text>
<text x="117.7" y="118.9">AB25</text>
<text x="117.7" y="115.3">AA26</text>
<text x="118.9" y="117.1">Y25</text>
<text x="145" y="115.3">T24</text>
<text x="145" y="117.1">AD20</text>
<text x="177.1" y="115.4">2</text>
<text x="177.2" y="117.2">3</text>
<text x="93.4" y="120.8">49</text>
<text x="93.4" y="124.5">51</text>
<text x="93.4" y="122.7">50</text>
<text x="117.7" y="120.8">AC23</text>
<text x="117.7" y="124.4">AC20</text>
<text x="117.7" y="122.6">AB24</text>
<text x="145" y="124.4">R2</text>
<text x="145" y="122.6">N2</text>
<text x="177.1" y="124.5">0</text>
<text x="93.4" y="131.8">55</text>
<text x="93.4" y="130">54</text>
<text x="93.4" y="128.1">53</text>
<text x="93.4" y="126.3">52</text>
<text x="117.7" y="131.7">AE22</text>
<text x="117.7" y="129.9">AD23</text>
<text x="117.7" y="128.1">AC25</text>
<text x="117.7" y="126.2">AC22</text>
<text x="145" y="128.1">T2</text>
<text x="145" y="131.7">T1</text>
<text x="145" y="126.2">P3</text>
<text x="145" y="129.9">P1</text>
<text x="177.1" y="128.1">2</text>
<text x="177.1" y="131.8">4</text>
<text x="177.2" y="126.3">1</text>
<text x="177.2" y="130">3</text>
<text x="93.4" y="133.6">56</text>
<text x="93.4" y="137.3">58</text>
<text x="93.4" y="135.4">57</text>
<text x="117.7" y="133.5">AF23</text>
<text x="117.7" y="137.2">AF20</text>
<text x="117.7" y="135.4">AD24</text>
<text x="145" y="133.5">N4</text>
<text x="145" y="135.4">J3</text>
<text x="145" y="137.2">L1</text>
<text x="93.4" y="139.1">59</text>
<text x="93.4" y="140.9">60</text>
<text x="93.4" y="142.7">61</text>
<text x="117.7" y="142.7">AF25</text>
<text x="117.7" y="139">AE21</text>
<text x="117.7" y="140.8">AD21</text>
<text x="145" y="140.8">J2</text>
<text x="145" y="142.7">K3</text>
<text x="93.4" y="146.4">63</text>
<text x="93.4" y="144.6">62</text>
<text x="117.7" y="146.3">AF26</text>
<text x="117.7" y="144.5">AF22</text>
<text x="145" y="146.3">M2</text>
<text x="145" y="144.5">K4</text>
<text x="145" y="148.1">H2</text>
<text x="118.9" y="151.8">B15</text>
<text x="118.9" y="153.6">B14</text>
<text x="145" y="153.6">D3</text>
<text x="145" y="151.8">A4</text>
<text x="120" y="159.1">C2</text>
<text x="120" y="157.3">B5</text>
<text x="120" y="160.9">A3</text>
<text x="145" y="159.1">B18</text>
<text x="145" y="160.9">A18</text>
<text x="120" y="164.6">C6</text>
<text x="120" y="162.8">B4</text>
<text x="120" y="166.4">A6</text>
<text x="145" y="164.6">C17</text>
<text x="145" y="166.4">B17</text>
<text x="120" y="171.9">D4</text>
<text x="120" y="170.1">D1</text>
<text x="120" y="168.3">B7</text>
<text x="145" y="173.7">F23</text>
<text x="145" y="171.9">C5</text>
<text x="118.9" y="177.4">C19</text>
<text x="120" y="179.2">M3</text>
<text x="120.1" y="175.6">L4</text>
<text x="145" y="179.2">P26</text>
<text x="145" y="177.4">P25</text>
<text x="91.6" y="184.8">2</text>
<text x="91.6" y="181.1">0</text>
<text x="91.7" y="182.9">1</text>
<text x="120.1" y="184.7">L2</text>
<text x="120.1" y="182.9">K1</text>
<text x="120.1" y="181">H1</text>
<text x="145" y="181">AB2</text>
<text x="145" y="182.9">AB1</text>
</g>
<g font-size="1.5">
<text x="8.3" y="1">CR-3</text>
<text x="13.6" y="1">:</text>
<text x="15.8" y="1">@DESIGN.J3E(SCH_1):PAGE3</text>
<text x="51.5" y="31.6">8.8M&lt;&gt;</text>
<text x="225.6" y="31.6">8.8E&lt;&gt;</text>
<text x="225.6" y="88.2">8.5E&lt;&gt;</text>
<text x="225.6" y="90.1">8.5E&lt;&gt;</text>
<text x="225.6" y="93.7">8.3M&lt;&gt;</text>
<text x="225.6" y="102.8">8.2M&lt;&gt;</text>
<text x="225.6" y="112">8.2M&lt;&gt;</text>
<text x="211" y="123">8.5E&lt;&gt;</text>
<text x="211.1" y="124.8">8.8E&lt;&gt;</text>
<text x="20.6" y="126.6">18.7Q&gt;</text>
<text x="20.6" y="128.4">18.7Q&gt;</text>
<text x="214.7" y="133.9">8.5E&lt;&gt;</text>
<text x="214.7" y="137.6">8.5E&lt;&gt;</text>
<text x="214.7" y="135.7">8.5E&gt;</text>
<text x="214.7" y="141.2">8.4E&lt;</text>
<text x="214.7" y="143">8.4E&lt;&gt;</text>
<text x="236.1" y="140.3" transform="rotate(-90 236.1 140.3)">5%</text>
<text x="237.9" y="141.1" transform="rotate(-90 237.9 141.1)">1005</text>
<text x="247" y="142.1" transform="rotate(-90 247 142.1)">5%</text>
<text x="248.9" y="142.9" transform="rotate(-90 248.9 142.9)">1005</text>
<text x="214.7" y="144.9">8.4E&lt;&gt;</text>
<text x="214.7" y="146.7">8.4E&lt;&gt;</text>
<text x="214.7" y="148.5">8.4E&lt;&gt;</text>
<text x="236.1" y="146.7" transform="rotate(-90 236.1 146.7)">56</text>
<text x="237.9" y="147.5" transform="rotate(-90 237.9 147.5)">1/16W</text>
<text x="247" y="148.5" transform="rotate(-90 247 148.5)">56</text>
<text x="248.9" y="149.3" transform="rotate(-90 248.9 149.3)">1/16W</text>
<text x="214.7" y="154">20.2M&lt;</text>
<text x="33.3" y="157.3">43.1B&lt;</text>
<text x="40.5" y="160.9">20.3M&gt;</text>
<text x="40.5" y="157.3">20.2M&gt;</text>
<text x="40.5" y="159.1">20.3M&gt;</text>
<text x="214.7" y="159.5">54.8M&lt;</text>
<text x="214.7" y="161.3">54.7M&lt;</text>
<text x="40.5" y="166.4">20.3M&gt;</text>
<text x="40.5" y="162.8">20.2M&gt;</text>
<text x="40.5" y="164.6">20.3M&gt;</text>
<text x="275" y="165">21.3M&lt;</text>
<text x="33.5" y="168.6">8.3E&lt;</text>
<text x="40.5" y="171.9">20.3M&gt;</text>
<text x="40.5" y="170.1">20.2M&gt;</text>
<text x="40.6" y="168.6">20.2M&gt;</text>
<text x="40.5" y="179.6">8.4E&gt;</text>
<text x="41.6" y="177.7">8.3E&gt;</text>
<text x="41.6" y="175.9">8.4E&gt;</text>
<text x="221.3" y="183.8">DESIGNER</text>
<text x="255.8" y="182.5">PART</text>
<text x="261.4" y="182.5">NO.</text>
<text x="61.8" y="188.7">8.4E&gt;</text>
<text x="164.8" y="191.3" transform="rotate(-90 164.8 191.3)">1%</text>
<text x="174" y="191.3" transform="rotate(-90 174 191.3)">1%</text>
<text x="183.1" y="191.3" transform="rotate(-90 183.1 191.3)">1%</text>
<text x="192.3" y="191.3" transform="rotate(-90 192.3 191.3)">1%</text>
<text x="203.2" y="189.6" transform="rotate(-90 203.2 189.6)">5%</text>
<text x="205" y="190.4" transform="rotate(-90 205 190.4)">1005</text>
<text x="208.7" y="189.6" transform="rotate(-90 208.7 189.6)">5%</text>
<text x="210.5" y="190.4" transform="rotate(-90 210.5 190.4)">1005</text>
<text x="221.3" y="191.9">APPROVED</text>
<text x="221.3" y="187.8">CHECKED</text>
<text x="164.8" y="197.8" transform="rotate(-90 164.8 197.8)">54.9</text>
<text x="166.7" y="192.3" transform="rotate(-90 166.7 192.3)">1005</text>
<text x="174" y="197.8" transform="rotate(-90 174 197.8)">27.4</text>
<text x="175.8" y="192.3" transform="rotate(-90 175.8 192.3)">1005</text>
<text x="183.1" y="197.8" transform="rotate(-90 183.1 197.8)">54.9</text>
<text x="184.9" y="192.3" transform="rotate(-90 184.9 192.3)">1005</text>
<text x="192.3" y="197.8" transform="rotate(-90 192.3 197.8)">27.4</text>
<text x="194.1" y="192.3" transform="rotate(-90 194.1 192.3)">1005</text>
<text x="203.2" y="195.9" transform="rotate(-90 203.2 195.9)">1K</text>
<text x="205" y="196.8" transform="rotate(-90 205 196.8)">1/16W</text>
<text x="208.7" y="195.9" transform="rotate(-90 208.7 195.9)">1K</text>
<text x="210.5" y="196.8" transform="rotate(-90 210.5 196.8)">1/16W</text>
<text x="221.3" y="195.9">CLASS</text>
<text x="166.7" y="198.6" transform="rotate(-90 166.7 198.6)">1/16W</text>
<text x="175.8" y="198.6" transform="rotate(-90 175.8 198.6)">1/16W</text>
<text x="184.9" y="198.6" transform="rotate(-90 184.9 198.6)">1/16W</text>
<text x="194.1" y="198.6" transform="rotate(-90 194.1 198.6)">1/16W</text>
</g>
<g font-size="1.4">
<text x="256.4" y="11.4">PART</text>
<text x="261.5" y="11.4">NO.</text>
<text x="225.6" y="12.4">DATE</text>
<text x="239.2" y="12.4">EC</text>
<text x="242.3" y="12.4">NO.</text>
<text x="256.4" y="19.7">DEVELOPMENT</text>
<text x="268.6" y="19.7">NO.</text>
<text x="277.8" y="19.7">Q/M</text>
</g>
<g font-size="1.2">
<text x="258.4" y="149.6">TESTPAD</text>
<text x="221.9" y="203">OR</text>
<text x="221.9" y="201.7">RESPONDING</text>
<text x="222" y="200.4">IBM</text>
<text x="222.8" y="199.1">THIS</text>
<text x="225.4" y="203">FOR</text>
<text x="226.4" y="200.4">ITS</text>
<text x="228" y="199.1">DOCUMENT</text>
<text x="229.7" y="203">THE</text>
<text x="230.7" y="200.4">USE</text>
<text x="231.5" y="201.7">TO</text>
<text x="233.2" y="203">PERFORMANCE OF</text>
<text x="234.1" y="201.7">A</text>
<text x="234.2" y="200.4">IS</text>
<text x="235.8" y="201.7">REQUEST</text>
<text x="236.7" y="199.1">IS</text>
<text x="236.8" y="200.4">AUTHORIZED</text>
<text x="240.2" y="199.1">THE</text>
<text x="242.7" y="201.7">FOR</text>
<text x="243.6" y="199.1">PROPERTY</text>
<text x="246.2" y="203">WORK</text>
<text x="246.2" y="201.7">QUOTATION</text>
<text x="246.3" y="200.4">ONLY</text>
<text x="251.4" y="203">FOR</text>
<text x="251.5" y="200.4">FOR</text>
<text x="252.3" y="199.1">OF</text>
<text x="221.9" y="205.6">TO</text>
<text x="222" y="204.3">IBM.</text>
<text x="224.5" y="205.6">THE</text>
<text x="228" y="205.6">IBM</text>
<text x="228.1" y="204.3">ALL</text>
<text x="231.5" y="205.6">PURCHASING</text>
<text x="231.6" y="204.3">QUESTIONS</text>
<text x="240.2" y="204.3">MUST</text>
<text x="241" y="205.6">DEPARTMENT.</text>
<text x="244.6" y="204.3">BE</text>
<text x="247.2" y="204.3">REFERRED</text>
</g>
<g font-size="1">
<text x="60.1" y="31.9">BI</text>
<text x="124.9" y="32">-D0</text>
<text x="124.9" y="33.8">-D1</text>
<text x="124.9" y="35.6">-D2</text>
<text x="140.3" y="32">-A3</text>
<text x="140.3" y="33.8">-A4</text>
<text x="140.3" y="35.6">-A5</text>
<text x="222.5" y="31.9">BI</text>
<text x="124.9" y="37.4">-D3</text>
<text x="124.9" y="39.3">-D4</text>
<text x="124.9" y="41.1">-D5</text>
<text x="140.3" y="37.4">-A6</text>
<text x="140.3" y="39.3">-A7</text>
<text x="140.3" y="41.1">-A8</text>
<text x="124.9" y="42.9">-D6</text>
<text x="124.9" y="44.7">-D7</text>
<text x="124.9" y="46.6">-D8</text>
<text x="139.5" y="44.7">-A10</text>
<text x="139.5" y="46.6">-A11</text>
<text x="140.3" y="42.9">-A9</text>
<text x="124.9" y="48.4">-D9</text>
<text x="124.9" y="50.2">-D10</text>
<text x="124.9" y="52">-D11</text>
<text x="124.9" y="53.9">-D12</text>
<text x="139.5" y="48.4">-A12</text>
<text x="139.5" y="50.2">-A13</text>
<text x="139.5" y="52">-A14</text>
<text x="139.5" y="53.9">-A15</text>
<text x="124.9" y="55.7">-D13</text>
<text x="124.9" y="57.5">-D14</text>
<text x="124.9" y="59.4">-D15</text>
<text x="139.5" y="55.7">-A16</text>
<text x="139.5" y="57.5">-A17</text>
<text x="139.5" y="59.4">-A18</text>
<text x="124.9" y="61.2">-D16</text>
<text x="124.9" y="63">-D17</text>
<text x="124.9" y="64.8">-D18</text>
<text x="139.5" y="61.2">-A19</text>
<text x="139.5" y="63">-A20</text>
<text x="139.5" y="64.8">-A21</text>
<text x="124.9" y="66.7">-D19</text>
<text x="124.9" y="68.5">-D20</text>
<text x="124.9" y="70.3">-D21</text>
<text x="139.5" y="66.7">-A22</text>
<text x="139.5" y="68.5">-A23</text>
<text x="139.5" y="70.3">-A24</text>
<text x="124.9" y="72.2">-D22</text>
<text x="124.9" y="74">-D23</text>
<text x="124.9" y="75.8">-D24</text>
<text x="124.9" y="77.6">-D25</text>
<text x="139.5" y="72.2">-A25</text>
<text x="139.5" y="74">-A26</text>
<text x="139.5" y="75.8">-A27</text>
<text x="139.5" y="77.6">-A28</text>
<text x="124.9" y="79.5">-D26</text>
<text x="124.9" y="81.3">-D27</text>
<text x="124.9" y="83.1">-D28</text>
<text x="139.5" y="79.5">-A29</text>
<text x="139.5" y="81.3">-A30</text>
<text x="139.5" y="83.1">-A31</text>
<text x="124.9" y="84.9">-D29</text>
<text x="124.9" y="86.8">-D30</text>
<text x="124.9" y="88.6">-D31</text>
<text x="137.3" y="88.6">-ADSTB0</text>
<text x="222.5" y="88.6">BI</text>
<text x="124.9" y="90.4">-D32</text>
<text x="124.9" y="92.2">-D33</text>
<text x="124.9" y="94.1">-D34</text>
<text x="124.9" y="95.9">-D35</text>
<text x="137.3" y="90.4">-ADSTB1</text>
<text x="137.3" y="94.1">-DSTBN0</text>
<text x="137.3" y="95.9">-DSTBN1</text>
<text x="222.5" y="90.4">BI</text>
<text x="222.5" y="94">BI</text>
<text x="124.9" y="97.7">-D36</text>
<text x="124.9" y="99.5">-D37</text>
<text x="124.9" y="101.4">-D38</text>
<text x="137.3" y="97.7">-DSTBN2</text>
<text x="137.3" y="99.5">-DSTBN3</text>
<text x="124.9" y="103.2">-D39</text>
<text x="124.9" y="105">-D40</text>
<text x="124.9" y="106.9">-D41</text>
<text x="137.3" y="103.2">-DSTBP0</text>
<text x="137.3" y="105">-DSTBP1</text>
<text x="137.3" y="106.8">-DSTBP2</text>
<text x="222.5" y="103.2">BI</text>
<text x="124.9" y="108.7">-D42</text>
<text x="124.9" y="110.5">-D43</text>
<text x="124.9" y="112.3">-D44</text>
<text x="137.3" y="108.7">-DSTBP3</text>
<text x="138.1" y="112.3">-DINV0</text>
<text x="222.5" y="112.3">BI</text>
<text x="124.9" y="114.2">-D45</text>
<text x="124.9" y="116">-D46</text>
<text x="124.9" y="117.8">-D47</text>
<text x="124.9" y="119.6">-D48</text>
<text x="138.1" y="114.2">-DINV1</text>
<text x="138.1" y="116">-DINV2</text>
<text x="138.1" y="117.8">-DINV3</text>
<text x="124.9" y="121.5">-D49</text>
<text x="124.9" y="123.3">-D50</text>
<text x="124.9" y="125.1">-D51</text>
<text x="138.8" y="125.1">-REQ0</text>
<text x="139.5" y="123.3">-ADS</text>
<text x="207.9" y="123.3">BI</text>
<text x="208" y="125.1">IN</text>
<text x="28.9" y="128.7">IN</text>
<text x="28.9" y="126.9">IN</text>
<text x="124.9" y="126.9">-D52</text>
<text x="124.9" y="128.8">-D53</text>
<text x="124.9" y="130.6">-D54</text>
<text x="138.8" y="126.9">-REQ1</text>
<text x="138.8" y="128.8">-REQ2</text>
<text x="138.8" y="130.6">-REQ3</text>
<text x="124.9" y="132.4">-D55</text>
<text x="124.9" y="134.3">-D56</text>
<text x="124.9" y="136.1">-D57</text>
<text x="124.9" y="137.9">-D58</text>
<text x="138.8" y="132.4">-REQ4</text>
<text x="138.8" y="136.1">-BPRI</text>
<text x="139.5" y="134.3">-BR0</text>
<text x="139.5" y="137.9">-BNR</text>
<text x="207.9" y="137.9">BI</text>
<text x="207.9" y="134.2">BI</text>
<text x="208" y="136">IN</text>
<text x="124.9" y="139.7">-D59</text>
<text x="124.9" y="141.6">-D60</text>
<text x="124.9" y="143.4">-D61</text>
<text x="138.8" y="141.6">-LOCK</text>
<text x="139.5" y="143.4">-HIT</text>
<text x="207.9" y="143.3">BI</text>
<text x="207.9" y="141.5">BI</text>
<text x="124.9" y="145.2">-D62</text>
<text x="124.9" y="147">-D63</text>
<text x="138.8" y="145.2">-HITM</text>
<text x="138.8" y="147">-DBSY</text>
<text x="138.8" y="148.9">-DRDY</text>
<text x="207.9" y="145.2">BI</text>
<text x="207.9" y="148.8">BI</text>
<text x="207.9" y="147">BI</text>
<text x="124.9" y="152.5">BCLK0</text>
<text x="124.9" y="154.3">BCLK1</text>
<text x="138.8" y="152.5">-IERR</text>
<text x="138.8" y="154.3">-FERR</text>
<text x="207.9" y="154.3">BI</text>
<text x="49.2" y="161.6">BI</text>
<text x="49.2" y="158">BI</text>
<text x="49.2" y="159.8">BI</text>
<text x="124.9" y="158">-INIT</text>
<text x="124.9" y="159.8">-A20M</text>
<text x="124.9" y="161.7">-IGNNE</text>
<text x="137.3" y="159.8">THERMDA</text>
<text x="137.3" y="161.6">THERMDC</text>
<text x="207.9" y="159.8">BI</text>
<text x="207.9" y="161.6">BI</text>
<text x="49.2" y="167.1">BI</text>
<text x="49.2" y="163.4">BI</text>
<text x="49.2" y="165.3">BI</text>
<text x="124.9" y="163.5">-SMI</text>
<text x="124.9" y="165.3">-STPCLK</text>
<text x="124.9" y="167.1">-SLP</text>
<text x="135.1" y="165.3">-THERMTRIP</text>
<text x="136.6" y="167.1">-PROCHOT</text>
<text x="271.8" y="165.3">BI</text>
<text x="49.2" y="168.9">BI</text>
<text x="49.2" y="170.8">BI</text>
<text x="49.2" y="172.6">BI</text>
<text x="124.9" y="169">-DPSLP</text>
<text x="124.9" y="170.8">LINT0</text>
<text x="124.9" y="172.6">LINT1</text>
<text x="138.8" y="172.6">TEST1</text>
<text x="49" y="179.8">IN</text>
<text x="49" y="178">IN</text>
<text x="49" y="176.2">IN</text>
<text x="124.9" y="176.3">-DEFER</text>
<text x="124.9" y="178.1">-DPWR</text>
<text x="124.9" y="179.9">-TRDY</text>
<text x="138.8" y="174.4">TEST2</text>
<text x="138.8" y="178.1">COMP0</text>
<text x="138.8" y="179.9">COMP1</text>
<text x="124.9" y="181.7">-RS0</text>
<text x="124.9" y="183.6">-RS1</text>
<text x="124.9" y="185.4">-RS2</text>
<text x="138.8" y="181.7">COMP2</text>
<text x="138.8" y="183.6">COMP3</text>
<text x="69.3" y="189">BI</text>
</g>
</svg>
